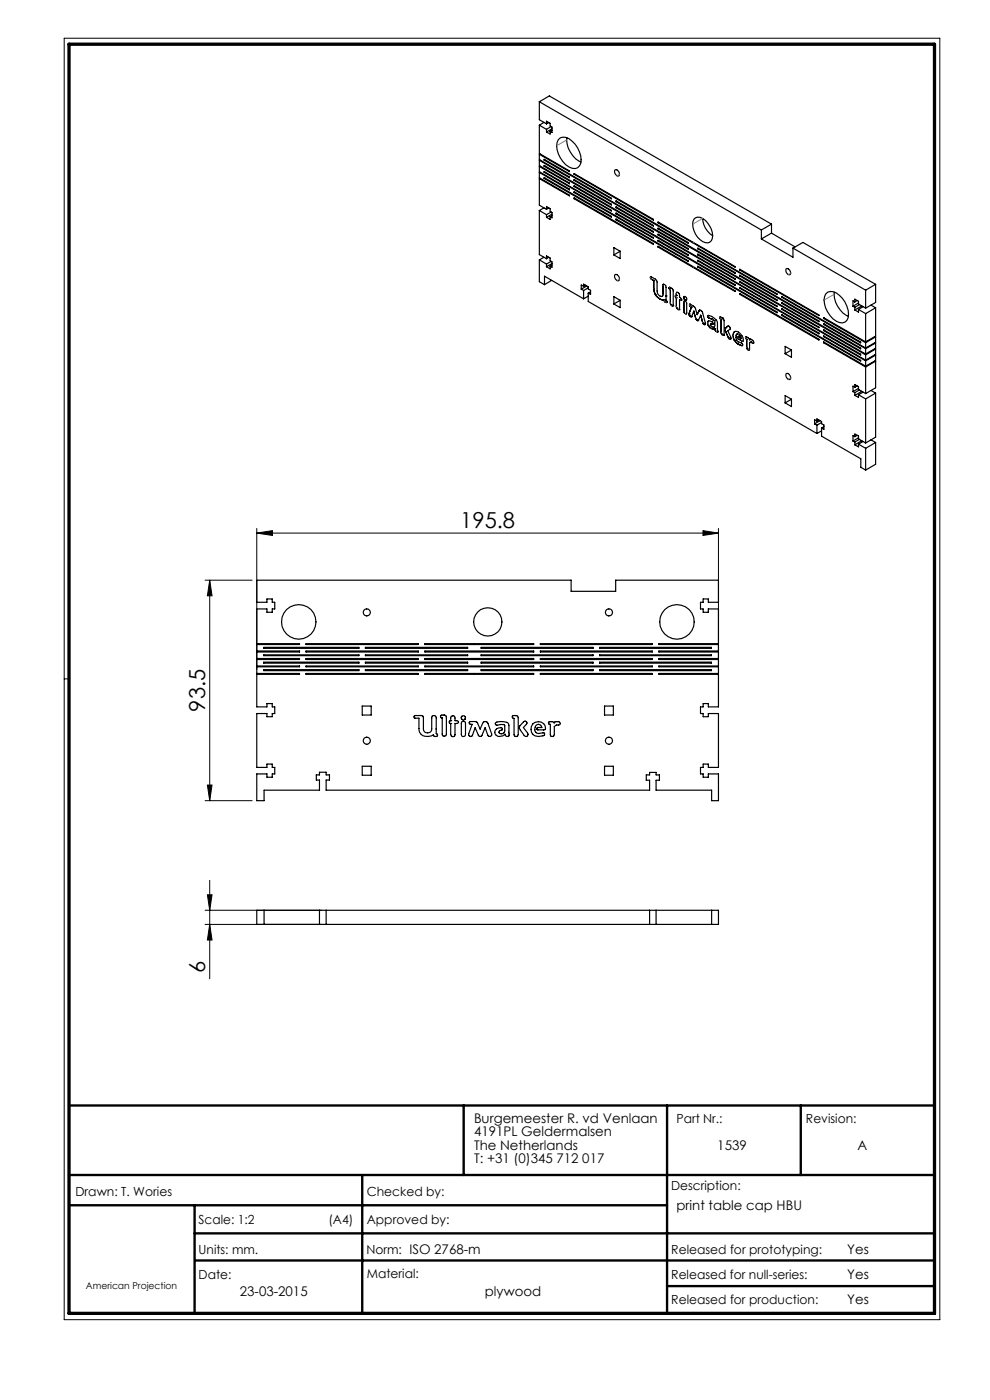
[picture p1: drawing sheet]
<svg xmlns="http://www.w3.org/2000/svg" width="210mm" height="297mm" viewBox="0 0 210 297" stroke-linecap="round" stroke-linejoin="round" font-family="sans-serif">
<g fill="none" stroke="#000" stroke-width=".21">
<path d="M13.6 8.1h185.8v271.9h-185.8zM54.5 113.1l3.3-.5v1zM54.5 112.1v30M54.5 113.1h97.9M149.1 112.6l3.3 .5-3.3 .5zM152.4 112.1v30M43.5 123.1h10M44.5 123.1l.5 3.3h-1zM44.5 123.1v46.8M14.6 144h-1M43.5 169.9h10M44 166.5h1l-.5 3.4z"/>
<path d="M43.5 193.1h24.7M43.5 196.1h24.7M44 189.8h1l-.5 3.3zM44.5 196.1l.5 3.3h-1zM44.5 186.8v20.8"/>
</g>
<path d="M14.6 234.5h183.6M98.4 234.5v14.8M141.5 234.5v44.1M169.9 234.5v14.8M14.6 249.3h183.6M14.6 255.7h126.9M41.3 255.7v22.9M76.8 249.3v29.3M41.3 261.7h156.9M41.4 267.4h156.8M141.5 272.8h56.7" fill="none" stroke="#000" stroke-width=".5"/>
<path d="M14.6 9.4h183.6v269.2h-183.6z" fill="none" stroke="#000" stroke-width=".7"/>
<g fill="#000">
<path d="M54.5 113.1l3.3-.5v1zM149.1 112.6l3.3 .5-3.3 .5z"/>
<path d="M44 166.5h1l-.5 3.4zM44.5 123.1l.5 3.3h-1z"/>
<path d="M44 189.8h1l-.5 3.3zM44.5 196.1l.5 3.3h-1z"/>
</g>
<g fill="none" stroke="#000" stroke-width=".25">
<path d="M114.4 35.3v1.1l6.4 3.7v.2l-6.4-3.7M114.4 26.6v6l6.4 3.7v.1l-6.4-3.7M114.4 32.7v1.2l6.4 3.6v.2l-6.4-3.7M114.4 34v1.1l6.4 3.7v.2l-6.4-3.7M114.4 36.6v1.1l6.4 3.7v.2l-6.4-3.7M114.4 21.6v3.8l1.5 .9M114.4 37.9v5.6l1.5 .9M114.4 26.6l1.5 .8M114.4 21.6l47.1 27.2M114.4 21.6l2.1-1.2 47.2 27.2M114.5 32.6l-.1 .1M114.5 33.9l-.1 .1"/>
<path d="M114.5 35.2l-.1 .1M114.5 36.5l-.1 .1M114.5 37.8l-.1 .1M115.4 26l-1 .6M115.4 35.1l14.3 8.2v.2l-14.3-8.2zM115.4 33.8l14.3 8.2v.2l-14.3-8.2zM115.4 36.4l14.3 8.2v.2l-14.3-8.3zM115.4 37.7l14.3 8.2v.2l-14.3-8.3zM115.6 33.9l-.2 .1M115.6 35.2l-.2 .1M115.6 36.5h-.2M115.6 37.7l-.2 .1"/>
<path d="M115.9 26.3v-.6l.8 .5v.5l.4 .2v1.2l-.4-.2M115.9 27.4v.6M116.4 26l-.5 .3M116.7 27.9v.5l-.8-.4M116.9 26.8l-1 .6M117.1 27.7l-.4 .2M117.1 27.3l-1.2 .7M118.4 29.6a1.86 1.86 0 0 1 3 .3 5.4 5.4 0 0 1 1.8 4.8 1.52 1.52 0 0 1-2.5 .7 5.5 5.5 0 0 1-2.5-5.2zM120.3 29.2a5.3 5.3 0 0 0 2.9 5.2M121.8 39.4l16.8 9.7v.2l-16.8-9.7zM121.8 38.1l16.8 9.7v.2l-16.8-9.7zM121.8 36.8l16.8 9.7v.2l-16.8-9.7z"/>
<path d="M121.9 36.9l-.1 .1M121.9 38.2l-.1 .1M121.9 39.5l-.1 .1M130.5 36a.86 .86 0 0 1 .8 1.3 .86 .86 0 0 1-.8-1.3zM114.4 44.7v9.3l1.5 .9M114.4 55.1v4.7l1.1 .6M114.4 55.1l1.5 .9M114.4 44.7l1.5 .8M115.4 44.1l-1 .6M115.4 54.6l-1 .5M115.9 44.4v-.6l.8 .5v.5l.4 .3v1.1l-.4-.2M115.9 54.9v-.6l.8 .4v.6l.4 .3v1.1l-.4-.2"/>
<path d="M115.9 45.5v.6M115.9 56v.6M116.4 44.1l-.5 .3M116.4 54.6l-.5 .3M116.7 46v.6l-.8-.5M116.7 56.5v.5l-.8-.4M116.9 45l-1 .5M116.9 55.5l-1 .5M117 59.5l-1.5 .9M117.1 45.8l-.4 .2M117.1 45.4l-1.2 .7M117.1 56.2l-.4 .3"/>
<path d="M117.1 55.9l-1.2 .7M121.8 40.7l16.8 9.7v.1l-16.8-9.7zM121.8 42l16.8 9.7v.2l-16.8-9.7zM121.9 40.8h-.1M121.9 42l-.1 .2M130.5 58.2a.86 .86 0 0 1 .8 1.3 .86 .86 0 0 1-.8-1.3zM130.7 46.5l15.3 8.8v.2l-15.3-8.9zM130.7 42.6l15.3 8.9v.1l-15.3-8.8zM130.7 43.9l15.3 8.8v.2l-15.3-8.8zM130.7 45.2l15.3 8.8v.2l-15.3-8.8zM130.8 42.7l-.1 .1M130.8 44l-.1 .1"/>
<path d="M130.8 45.3l-.1 .1M130.8 46.6h-.1M131.6 53.3v1.6l-1.4-.8M131.6 53.3l-1.4-.8v1.6M131.6 53.3l-1.4 .8M138 59.1l.1-.4 1.2 .8 .1 2.2a.98 .98 0 0 0 1.1 1.1l.1-.3M138 59.1l.7 .4M138.7 59.5a4.7 4.7 0 0 0 .3 3M138.7 59.5h.1M139.6 51l16.3 9.4v.2l-16.3-9.5zM139.6 49.7l16.3 9.4v.2l-16.3-9.5zM139.6 48.4l16.3 9.4v.2l-16.3-9.4z"/>
<path d="M139.6 47.1l16.3 9.4v.2l-16.3-9.4zM139.6 52.2l16.3 9.5v.1l-16.3-9.4zM139.7 48.5l-.1 .1M139.7 49.8h-.1M139.7 51l-.1 .1M139.7 47.2l-.1 .1M139.7 52.3l-.1 .1M147.2 46.5a1.32 1.32 0 0 1 1.8-.1 4 4 0 0 1 1.9 4.7 1.29 1.29 0 0 1-1.9 .2 4.1 4.1 0 0 1-1.8-4.8zM148 56.5l16.8 9.7v.2l-16.8-9.7zM148 53.9l16.8 9.7v.2l-16.8-9.7zM148 52.6l16.8 9.7v.2l-16.8-9.7zM148 55.2l16.8 9.7v.1l-16.8-9.7z"/>
<path d="M148.2 52.7l-.2 .1M148.2 54l-.2 .1M148.2 55.3h-.2M148.2 56.6l-.2 .1M149 46.4a4.6 4.6 0 0 0 2.2 3.6M156.9 59.7l16.8 9.7v.1l-16.8-9.6zM156.9 58.4l16.8 9.7v.2l-16.8-9.7zM156.9 57.1l16.8 9.7v.2l-16.8-9.7zM157.1 57.2l-.2 .1M157.1 58.5l-.2 .1M157.1 59.8l-.2 .1M161.5 48.8v1.9"/>
<path d="M161.5 50.7l6.7 3.9v-2M163.7 49.5l-2.2 1.2M163.7 49.5l5 2.9M163.7 47.6l-2.2 1.2M163.7 47.6v1.9M166.8 57a.88 .88 0 0 1 .8 1.3 .86 .86 0 0 1-.8-1.3zM168.2 52.6l15.4 9M168.2 52.6l2.1-1.2 15.4 8.9M115.5 60.4v-1.8l8.3 4.8M123.3 61.3l.5 .3M123.8 60.7v-.4l1 .6v.4l.5 .3v.9l-.5-.3M123.8 60.7l-.5-.2v.8"/>
<path d="M123.8 61.6v1.8M124.2 60.5l-.4 .2M124.5 60.7l-1.2 .6M124.8 62.2v1.8l48.5 28M124.8 61.1l-1 .5M124.8 62.8l-1 .6M125.3 61.9l-.5 .3M131.6 63.7v1.6l-1.4-.8M131.6 63.7l-1.4-.8v1.6M131.6 63.7l-1.4 .8M139 62.5l1 .9M139 62.5h.1"/>
<path d="M140 63.4l.9 .3M140.6 62.5l-.2 .4M140.7 60.3l.4 .1 .2 .6v2.7l.2 .3-.2 .2M140.7 60.3l-.1 .3M140.7 60.3l-.1 2.2M140.9 63.7h.1M140.9 63.7v.2M140.9 63.9l.4 .3M141.3 62.8h.1M141.3 62.9h.1M142 61l.5 .2 .3 .5-.1 3.2M142 61v.3"/>
<path d="M142 61.3l.2 .2 .1 3.1M142 61.3h.1M142.3 64.6l.4 .3M142.3 64.6h.1M142.7 64.9h.1M143.3 62.8v.2M143.3 63l.2 .2M143.3 62.6v.2M143.3 63h.1M143.5 62.7v-.6a.46 .46 0 0 1 .5 0 .46 .46 0 0 1 .1 .5v.5a.43 .43 0 0 1 .4 .6h-.2M143.5 62.7h.1M143.5 62.7l-.2 .1"/>
<path d="M143.5 63.2l.1 2.2M143.5 63.2h.1M143.6 65.4l.2 .2M143.6 65.4h.1M143.8 65.6l.2 .1M144 65.7h.1M144.1 63.6l-.1 2.1M144.1 63.6h.1M144.1 63.6l.2 .1M144.3 63.7h.3M145.1 64.1v2l.3 .4M145.1 64.1v-.1a.37 .37 0 0 1 .5 0 .37 .37 0 0 1 .1 .4v2.1h-.3"/>
<path d="M145.1 62.9a.41 .41 0 0 1 .5 .3 .41 .41 0 0 1-.2 .5l-.3-.3zM145.1 63.4h.1M145.2 63.8l-.1 .3M145.4 66.5l.2 .1M146.2 66.5v.3M146.2 66.5h.1M146.2 66.8l.2 .3M146.2 66.8h.1M146.3 64.6l.8 .3 .4 .4 .4 1.4M146.3 64.6v.3M146.3 64.9l.4 .3M146.3 64.6h.1"/>
<path d="M146.4 67.1l.2 .1M146.4 67.1h.1M146.6 67.2h.1M146.7 65.2h.1M146.7 65.2l-.5 1.3M147.1 66l-.4 1.2M147.1 66l.7 1.9M147.1 66h.1M147.8 67.9l.2 .1M147.8 67.9h.1M148 68h.1M148.1 68h-.1"/>
<path d="M148.3 65.9h.1M148.3 65.9l-.4 .8M148.3 65.8v.1M148.4 65.8l.4 .1 .2 .5 .6 2.1v.3l-.2 .1M148.6 66.9l-.4 1-.2 .1M148.6 66.9l.6 1.7M148.6 66.9h.1M149.2 68.6l.2 .3M149.2 68.6h.1M149.4 68.9h.1M149.5 68.8l-.1 .1M150.2 67.1v-.1a2.16 2.16 0 0 1 2 1.5v1.9"/>
<path d="M150.2 67.1v.2M150.2 67.3l.8 .4M150.2 67.3h.1M150.2 66.9v.2M150.3 68.1l-.2 .6 .2 .5M150.3 69.2a1.03 1.03 0 0 0 1.1 .6M150.3 69.2h.1M150.8 68.7h.1M150.8 68.7a.51 .51 0 0 0 .1 .6 .51 .51 0 0 0 .5 .1M150.8 68.7h.3M151 67.7l.5 .3M151 67.7h.1"/>
<path d="M151.1 68.7h.1M151.2 68.7v-.2l-.2-.3h-.8l-.1 .3 .2 .7M151.2 68.7h.1M151.5 68l.1 1.1M151.5 68h.1M151.6 69.7h.1M151.6 69.1l-.2 .3M151.6 69.7l.1 .4 .5 .3M152.2 70.4h.1M152.8 67.6l.1 .1M152.9 67.7l.1 .1M153 67.8l.1 3.1"/>
<path d="M153 67.8h.1M153.1 70.9l.4 .3M153.1 70.9h.1M153.3 67.5l-.5-.3v.4M153.3 67.5l.3 .5-.1 3.2M153.3 67.5h.1M153.5 71.2h.1M153.8 69.6l-.1 .2 .2 .5M153.8 69.6l.1 .7M153.8 69.6h.1M153.9 70.3h.1M153.9 70.3l.6 1.3"/>
<path d="M154.4 69.2h.1M154.4 69.2l-.6 .4M154.4 69.2a.43 .43 0 0 1 .4 .2 .43 .43 0 0 1 0 .5l-.4 .3 .6 1.3v.5M154.5 71.6l.3 .4h.2M154.5 71.6l.5 .4M154.5 71.6h.1M155.8 72.1l.8 1M155.8 72.1h.1M155.8 70.3a1.81 1.81 0 0 1 1.8 2.1l-.2-.1M155.8 70.3a1.64 1.64 0 0 0 0 1.8M155.8 70.3h.1M156.2 70.9h.4"/>
<path d="M156.4 71.7l.1-.3 .6 .4M156.4 71.7l.1 .1M156.4 71.7h.1M156.5 71.8l.1 .1M156.5 71.8h.1M156.6 71.9l.8 .4M156.6 70.9h-.2a1.13 1.13 0 0 0 .2 1.6l.8 .3a.25 .25 0 0 1 .2 .3 .25 .25 0 0 1-.3 .2M156.6 70.9l.4 .4M156.6 73.1h.1M156.6 73.1l.7 .2M156.9 61l16.8 9.7v.1l-16.8-9.7zM156.9 62.3l16.8 9.7v.1l-16.8-9.7z"/>
<path d="M157 71.3l.1 .5M157 71.3h.1M157.1 61.1h-.2M157.1 62.3l-.2 .1M157.1 71.8h.1M157.3 73.3h.1M157.4 72.3h.1M158.3 71.9l-.1-.2v-.3l.5 .2 .3 .5M158.3 71.9l.2 2.1M158.3 71.9l.1 .1M158.5 74l.2 .2M158.5 74h.1"/>
<path d="M158.7 74.2l.2 .1M159 72.1v-.1a.79 .79 0 0 1 .9 .7l-.1 .1-.2-.1M159 72.7l-.1 1.6M159 72.1h.1M159 72.7h.1M159.1 72l-.1 .1M159.3 72.6h.1M159.3 72.6l-.3 .1M159.3 72.6l.3 .1M159.6 72.7l.3 .1M165.8 62.9l16.8 9.7v.1l-16.8-9.7zM165.8 64.2l16.8 9.6v.2l-16.8-9.7z"/>
<path d="M165.8 65.5l16.8 9.6v.2l-16.8-9.7zM165.8 66.7l16.8 9.7v.2l-16.8-9.7zM165.9 63h-.1M165.9 64.3h-.1M165.9 65.5l-.1 .1M165.9 66.8l-.1 .1M166.8 79.2a.85 .85 0 0 1 .8 1.3 .85 .85 0 0 1-.8-1.3zM167.9 74.3v1.5l-1.4-.8M167.9 74.3l-1.4-.8v1.5M167.9 74.3l-1.4 .7M174.7 70.1v-.1l8.9 5.1M174.7 67.6v-.2l8.9 5.1"/>
<path d="M174.7 68.8v-.2l8.9 5.2M174.7 71.4v-.1l8.9 5.1M174.7 72.7v-.2l8.9 5.2M174.7 67.6l8.9 5.1M174.7 68.8l8.9 5.2M174.7 70.1l8.9 5.2M174.7 71.4l8.9 5.1M174.7 72.7l8.9 5.2M174.8 67.4l-.1 .2M174.8 68.8h-.1M174.8 70l-.1 .1M174.8 71.3l-.1 .1"/>
<path d="M174.8 72.6l-.1 .1M175.2 62.4a1.86 1.86 0 0 1 2.9 .3 5.4 5.4 0 0 1 1.8 4.7 1.52 1.52 0 0 1-2.5 .8 5.5 5.5 0 0 1-2.5-5.3zM177 62a5.2 5.2 0 0 0 3 5.1M180.9 65l.4 .2M181.3 64.1v-.6l.8 .4v.6l1.5 .9M181.3 65.2v.6M181.3 64.1l-.4-.3v1.2M181.8 63.7l-.5 .4M182.1 65.6v.6l-.8-.4M182.1 65.6l1.5 .9M182.1 64.3l-1.2 .7M182.3 64.6l-1 .6"/>
<path d="M182.8 64.9l-1.5 .9M183.1 65l-1 .6M183.6 61.6v3.8M183.6 66.5v6M183.6 72.7v1.1M183.6 74v1.1M183.6 75.3v1.1M183.6 76.5v1.2M183.6 77.9v5.6M184.7 64.7l1 .6M185.6 71.4l.1 .1M185.6 72.7l.1 .1"/>
<path d="M185.6 74h.1M185.6 75.2l.1 .1M185.6 76.5l.1 .1M185.7 60.3v3.9l-2.1 1.2M185.7 60.3l-2.1 1.3M185.7 65.3v6l-2.1 1.2M185.7 71.5v1.1l-2.1 1.2M185.7 72.8v1.1l-2.1 1.2M185.7 74v1.2l-2.1 1.2M185.7 75.3v1.2l-2.1 1.2M185.7 76.6v5.7l-2.1 1.2M185.7 65.3l-2.1 1.2"/>
<path d="M185.7 71.5l-2.1 1.2M185.7 72.8l-2.1 1.2M185.7 74l-2.1 1.3M185.7 75.3l-2.1 1.2M185.7 76.6l-2.1 1.3M167.9 84.7v1.6l-1.4-.8M167.9 84.7l-1.4-.8v1.6M167.9 84.7l-1.4 .8M172.8 89.9l.5 .3M173.3 89.3v-.4l1 .5v.5l.5 .3v.9l-.5-.3M173.3 89.3l-.5-.3v.9M173.3 90.2v1.8"/>
<path d="M173.7 89.1l-.4 .2M174 89.2l-1.2 .7M174.3 90.8v1.7l8.3 4.8v1.8l1 .6M174.3 89.6l-1 .6M174.3 91.4l-1 .6M174.8 90.5l-.5 .3M180.9 83.1l.4 .2M180.9 93.6l.4 .2M181.3 82.2v-.6l.8 .4v.6l1.5 .9M181.3 92.6v-.5l.8 .4v.6l1.5 .9M181.3 83.3v.6M181.3 93.8v.6"/>
<path d="M181.3 82.2l-.4-.3v1.2M181.3 92.6l-.4-.2v1.2M181.8 81.9l-.5 .3M181.8 92.4l-.5 .2M182.1 83.7v.6l-.8-.4M182.1 94.2v.6l-.8-.4M182.1 83.7l1.5 .9M182.1 94.2l1.5 .9M182.1 82.4l-1.2 .7M182.1 92.9l-1.2 .7M182.3 82.7l-1 .6M182.3 93.2l-1 .6"/>
<path d="M182.8 83l-1.5 .9M182.8 93.5l-1.5 .9M183.1 83.2l-1 .5M183.1 93.7l-1 .5M183.6 84.6v9.4M183.6 95.1v4.6M184.7 82.8l1 .6M184.7 93.3l1 .6M185.7 83.4v9.3l-2.1 1.3M185.7 93.9v4.6l-2.1 1.2M185.7 83.4l-2.1 1.2M185.7 93.9l-2.1 1.2"/>
<path d="M54.5 123.1h66.6v2.3h9.5v-2.3h21.8v4.7h-2.2v-.7h-1v.7h-.6v1.4h.6v.7h1v-.7h2.2v7.4h-12.6v.1h12.6v1.4h-12.6v.2h12.6v1.4h-12.6v.2h12.6v1.4h-12.6v.2h12.6v1.4h-12.6v.1h12.6v7h-2.2v-.7h-1v.7h-.6v1.4h.6v.6h1v-.6h2.2v11.4h-2.2v-.7h-1v.7h-.6v1.4h.6v.7h1v-.7h2.2v5.7h-1.4v-2.3h-11.8v-2.1h.7v-1.1h-.7v-.5h-1.4v.5h-.7v1.1h.7v2.1h-68.6v-2.1h.7v-1.1h-.7v-.6h-1.4v.6h-.7v1.1h.7v2.1h-11.8v2.3h-1.5v-5.7h2.1v.7h1.1v-.7h.6v-1.4h-.6v-.7h-1.1v.7h-2.1v-11.4h2.1v.6h1.1v-.6h.6v-1.4h-.6v-.7h-1.1v.7h-2.1v-7h9v-.1h-9v-1.4h9v-.2h-9v-1.4h9v-.2h-9v-1.4h9v-.2h-9v-1.4h9v-.1h-9v-7.4h2.1v.7h1.1v-.7h.6v-1.4h-.6v-.7h-1.1v.7h-2.1zM56 138.9h20.1v.2h-20.1zM56 137.3h20.1v.2h-20.1zM64.9 139.7h23.8v.2h-23.8zM64.9 138.1h23.8v.2h-23.8zM64.9 136.6h23.8v.1h-23.8zM77.5 138.9h21.7v.2h-21.7zM77.5 137.3h21.7v.2h-21.7zM90.1 139.7h23.1v.2h-23.1zM90.1 138.1h23.1v.2h-23.1zM90.1 136.6h23.1v.1h-23.1zM102.1 138.9h23.7v.2h-23.7z"/>
<path d="M102.1 137.3h23.7v.2h-23.7zM114.6 139.7h23.8v.2h-23.8zM114.6 138.1h23.8v.2h-23.8zM114.6 136.6h23.8v.1h-23.8zM127.2 138.9h23.7v.2h-23.7zM127.2 137.3h23.7v.2h-23.7zM56 140.5h20.1v.2h-20.1zM56 142.1h20.1v.2h-20.1zM64.9 141.3h23.8v.2h-23.8zM64.9 142.9h23.8v.1h-23.8zM76.8 149.8h1.9v1.9h-1.9zM77.5 142.1h21.7v.2h-21.7z"/>
<path d="M77.5 140.5h21.7v.2h-21.7zM87.9 151.9l1.5-.1 .3 .1 .1 2.7a.88 .88 0 0 0 .9 .9 .88 .88 0 0 0 .9-.9v-2.3a.48 .48 0 0 1 .5-.5 .48 .48 0 0 1 .4 .5v3.3a.3 .3 0 0 1 .3 .3 .3 .3 0 0 1-.3 .3h-.4l-.2-.3a1.94 1.94 0 0 1-3-.9v-2.6h-.9l-.2-.3zM90.1 141.3h23.1v.2h-23.1zM90.1 142.9h23.1v.1h-23.1zM91.9 155.9h.1M92.5 154.7h.1M93.6 151.7h.6l.5 .2v3.8a.44 .44 0 0 1-.5 .5 .44 .44 0 0 1-.4-.5v-3.4a.3 .3 0 0 1-.4-.2 .3 .3 0 0 1 .2-.4zM95.6 152.9v-.6a.46 .46 0 0 1 .5-.4 .46 .46 0 0 1 .4 .4v.6h.5a.31 .31 0 0 1 .2 .4 .31 .31 0 0 1-.4 .2h-.3v2.3a.46 .46 0 0 1-.4 .5 .46 .46 0 0 1-.5-.5v-2.3M95.6 152.9h.1M95.6 152.9a.3 .3 0 0 0-.3 .3 .3 .3 0 0 0 .3 .3M95.6 153.5h.1M98 153.1a.45 .45 0 0 1 .5-.1 .45 .45 0 0 1 .2 .5v2.3a.44 .44 0 0 1-.4 .4 .44 .44 0 0 1-.4-.4z"/>
<path d="M99.6 153.1l1.5 .1 .7 1.5 .6-1.2a.6 .6 0 0 1 .5-.4 .6 .6 0 0 1 .6 .4l.8 2.2a.43 .43 0 0 1-.3 .5 .43 .43 0 0 1-.5-.2l-.6-1.6-.8 1.8-.5-.1-.8-1.7-.6 1.6a.43 .43 0 0 1-.5 .2 .43 .43 0 0 1-.3-.5l.8-2-.6-.2zM102.1 142.1h23.7v.2h-23.7zM102.1 140.5h23.7v.2h-23.7zM105.1 153.3a3 3 0 0 1 2.7 .2l.2 .4v1.4a.58 .58 0 0 1-.4 .9l-.4-.1-.1-.4a1.33 1.33 0 0 1-2 0 1.06 1.06 0 0 1 .2-1.1 1.06 1.06 0 0 1 1.1-.2l.2 .2-.1 .2a.52 .52 0 0 0-.6 .7l.2 .1a.75 .75 0 0 0 1-.6v-1.1l-.2-.2-1.6 .1-.2-.1zM108.7 151.9l.8-.1 .4 .2v3.8a.44 .44 0 0 1-.4 .5 .44 .44 0 0 1-.5-.5v-3.4l-.3-.1zM111.1 153.1a.4 .4 0 0 1 .5 0 .4 .4 0 0 1 .1 .6l-.7 .6 .9 1.2a.45 .45 0 0 1-.1 .7 .45 .45 0 0 1-.6-.2l-.8-1.1a.65 .65 0 0 1-.1-.9zM113 153.6a1.48 1.48 0 0 1 1.8-.5 1.48 1.48 0 0 1 .8 1.7h-1.5a.25 .25 0 0 1-.2-.2 .25 .25 0 0 1 .2-.3h.8a.75 .75 0 0 0-.8-.6 .75 .75 0 0 0-.6 .8 .84 .84 0 0 0 .8 1.1l.8-.1a.33 .33 0 0 1 .4 .3 .33 .33 0 0 1-.4 .3 1.67 1.67 0 0 1-2.1-.4 1.67 1.67 0 0 1 0-2.1zM114.6 141.3h23.8v.2h-23.8zM114.6 142.9h23.8v.1h-23.8zM116.4 153.2l.9-.1 .2 .3 .3-.3h.6a.36 .36 0 0 1 .5 .4 .36 .36 0 0 1-.5 .3h-.4l-.4 .3v1.7a.42 .42 0 0 1-.4 .4 .42 .42 0 0 1-.5-.4v-2.1l-.3-.1zM127.2 142.1h23.7v.2h-23.7zM127.2 140.5h23.7v.2h-23.7z"/>
<path d="M128.2 149.8h1.9v1.9h-1.9zM76.8 162.6h1.9v1.9h-1.9zM128.2 162.6h1.9v1.9h-1.9zM54.5 193.1h97.9v3h-97.9zM56 193.1v3M67.8 193.1v3M69.2 193.1v3M137.8 193.1v3M139.2 193.1v3M151 193.1v3"/>
<circle cx="63.4" cy="131.9" r="3.7"/>
<circle cx="77.8" cy="129.9" r=".74"/>
<circle cx="103.5" cy="131.9" r="3"/>
<circle cx="129.2" cy="129.9" r=".75"/>
<circle cx="143.6" cy="131.9" r="3.7"/>
<circle cx="77.8" cy="157.1" r=".75"/>
<circle cx="98.3" cy="152.3" r=".45"/>
<circle cx="129.2" cy="157.1" r=".76"/>
</g>
<g fill="none" stroke="#808080" stroke-width=".21" stroke-dasharray="6.3 1.3 1.3 1.3 1.3 1.3">
<path d="M118.1 30.9l2.1-1.2M130.9 37.3l.5-.3M130.9 59.5l.5-.3M138 58.8h.1M138 59h.1M138.2 59.2h.1M146.9 47.6l2.2-1.3M147 51.5h.2M147 56.7l.2-.1M167.2 58.2l.5-.3M138.7 61.3h.1M140 63.4h.1"/>
<path d="M140.6 60.5h.1M140.6 62.4h.1M140.9 63.7h.1M141 63.9h.1M141.1 64h.1M141.3 64.1h.1M142 61.1h.1M142.2 61.4h.1M142.2 64.3h.1M142.5 64.8h.1M143.3 62.8h.1M143.5 63.2h.1"/>
<path d="M143.5 62.2h.1M143.5 65.1h.1M143.8 65.6h.1M144.3 63.6v.1M145.1 64v.1M145.1 66h.1M145.4 66.5h.1M146.3 64.7h.1M146.3 64.9h.1M146.5 65h.1M147.6 67.6h.1M149.1 68.4h.1"/>
<path d="M150.1 68.5h.1M150.2 67.1h.1M150.4 67.5h.1M150.8 69.6h.1M151.2 67.8h.1M151.6 68.3h.1M151.6 69.1h.1M152 70.3h.1M152.7 67.4h.1M152.8 67.6h.1M152.9 67.7h.1M153 70.5v.1"/>
<path d="M153.3 71.1h.1M153.8 69.8h.1M154.8 71.9h.1M155.5 71.1h.1M156.4 71.5h.1M156.6 71.8h.1M156.7 70.9h.1M157.4 72.3h.1M157.5 72.3h.1M157.7 72.4h.1M158.2 71.5h.1M158.2 71.7h.1"/>
<path d="M158.4 71.9h-.1M158.4 73.7h.1M158.7 74.2h.1M158.9 74.2h.1M159.6 72.7h.1M174.8 63.7l2.1-1.3M167.2 80.5l.5-.3"/>
</g>
<g font-size="4.7">
<text x="97.6" y="112.1">195.8</text>
<text x="43.5" y="151" transform="rotate(-90 43.5 151)">93.5</text>
<text x="43.5" y="206.3" transform="rotate(-90 43.5 206.3)">6</text>
</g>
<g font-size="2.8">
<text x="100.5" y="238.2">Burgemeester R. vd Venlaan</text>
<text x="100.5" y="241.1">4191PL Geldermalsen</text>
<text x="100.5" y="243.9">The Netherlands</text>
<text x="152.2" y="243.9">1539</text>
<text x="181.9" y="243.9">A</text>
<text x="100.5" y="246.7">T: +31 (0)345 712 017</text>
<text x="143.5" y="256.7">print table cap HBU</text>
<text x="179.7" y="266">Yes</text>
<text x="50.9" y="275">23-03-2015</text>
<text x="102.8" y="275">plywood</text>
<text x="179.7" y="271.4">Yes</text>
<text x="179.7" y="276.6">Yes</text>
</g>
<g font-size="2.7">
<text x="143.5" y="238.2">Part Nr.:</text>
<text x="171" y="238.2">Revision:</text>
<text x="16" y="253.7">Drawn: T. Wories</text>
<text x="77.8" y="253.7">Checked by:</text>
<text x="142.4" y="252.5">Description:</text>
<text x="42.1" y="259.7">Scale: 1:2</text>
<text x="69.7" y="259.7">(A4)</text>
<text x="77.8" y="259.7">Approved by:</text>
<text x="42.1" y="266">Units: mm.</text>
<text x="77.7" y="266">Norm: ISO 2768-m</text>
<text x="142.4" y="266">Released for prototyping:</text>
<text x="42.1" y="271.3">Date:</text>
<text x="77.8" y="271">Material:</text>
<text x="142.4" y="271.3">Released for null-series:</text>
<text x="142.4" y="276.6">Released for production:</text>
</g>
<text font-size="2" x="18.2" y="273.4">American Projection</text>
</svg>
